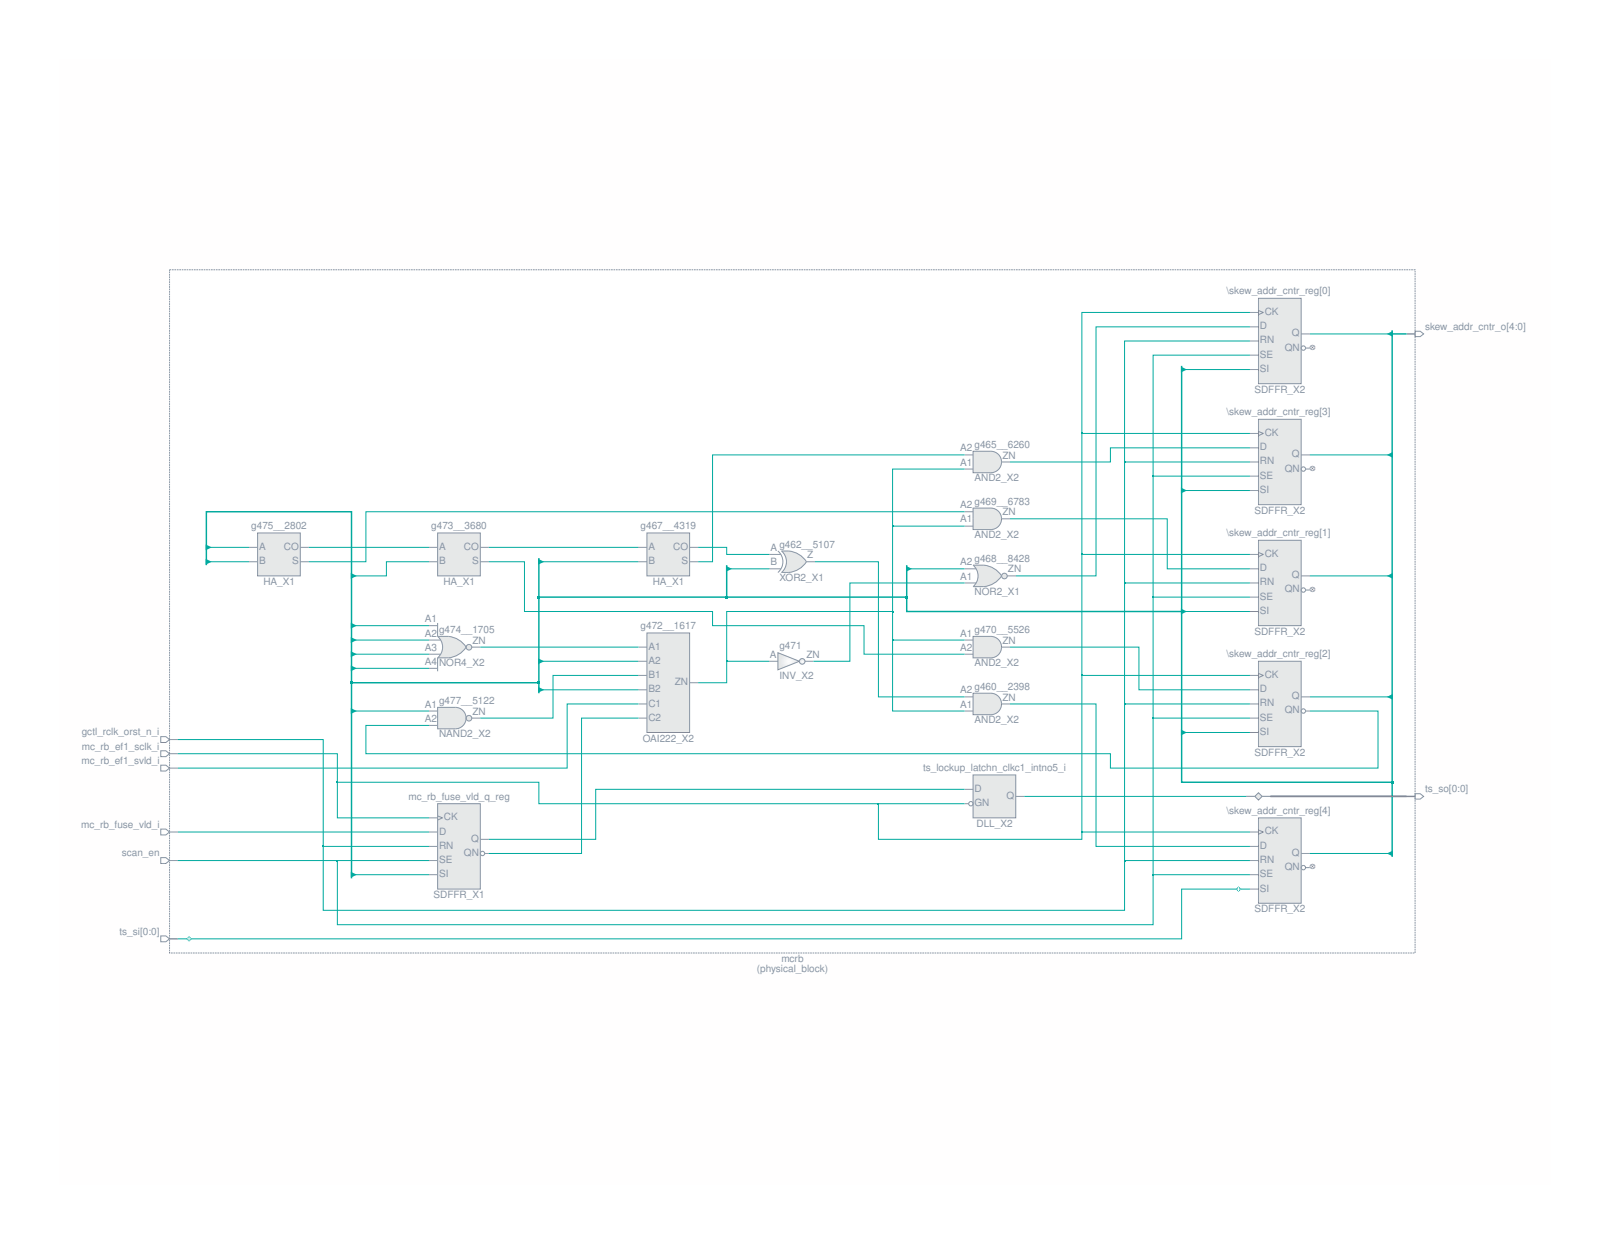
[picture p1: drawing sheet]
<svg xmlns="http://www.w3.org/2000/svg" width="279mm" height="216mm" viewBox="0 0 279 216" stroke-linecap="round" stroke-linejoin="round" font-family="sans-serif">
<path d="M10.2 10.2h259v195.5h-259z" fill="#fffefe"/>
<path d="M29.4 46.8h216.2v118.6h-216.2z" fill-rule="evenodd" fill="#fff"/>
<path d="M29.4 46.8h216.2v118.6h-216.2z" fill="none" stroke="#8893a3" stroke-width=".17" stroke-dasharray=".3 .1" stroke-linecap="butt"/>
<g fill="none" stroke="#8794a4" stroke-width=".17">
<path d="M245.6 57.5h.9l.6 .5-.6 .4h-.9zM27.9 132.8h.9l.6 .5-.6 .5h-.9zM27.9 127.8h.9l.6 .6-.6 .5h-.9zM27.9 130.3h.9l.6 .5-.6 .5h-.9zM29.4 133.3h1.5M29.4 128.4h1.5M29.4 130.8h1.5M245.6 137.8h.9l.6 .4-.6 .5h-.9zM27.9 143.9h.9l.6 .5-.6 .5h-.9zM27.9 148.8h.9l.6 .6-.6 .5h-.9zM29.4 144.4h1.5M29.4 149.4h1.5"/>
<path d="M27.9 162.4h.9l.6 .5-.6 .5h-.9z"/>
</g>
<path d="M244.1 58h1.5M244.1 138.2h1.5M29.4 162.9h1.5" fill="none" stroke="#8794a4" stroke-width=".25"/>
<path d="M218.4 93.8h7.4v14.8h-7.4z" fill-rule="evenodd" fill="#e6e8e8"/>
<path d="M218.4 93.8h7.4v14.8h-7.4zM218.4 95.9l.8 .3-.8 .4" fill="none" stroke="#8794a3" stroke-width=".17"/>
<g fill="none" stroke="#8794a4" stroke-width=".17">
<path d="M216.9 96.2h1.5M216.9 98.7h1.5M225.8 99.9h1.5M216.9 101.2h1.5M216.9 103.6h1.5M216.9 106.1h1.5M226.6 102.4h.7"/>
<circle cx="226.2" cy="102.4" r=".38"/>
</g>
<g fill="#e6e8e8">
<path d="M168.9 98.1a4.7 4.7 0 0 1 4.9 1.8 4.6 4.6 0 0 1-4.9 1.9 2.47 2.47 0 0 0 0-3.7z" fill-rule="evenodd"/>
<circle cx="174.3" cy="100" r=".49"/>
</g>
<g fill="none" stroke="#8794a3" stroke-width=".17">
<path d="M168.9 98.1a4.7 4.7 0 0 1 4.9 1.8 4.1 4.1 0 0 1-3.1 1.9h-1.8a2.44 2.44 0 0 0 0-3.7z"/>
<circle cx="174.3" cy="100" r=".49"/>
</g>
<path d="M167.4 98.7h2M174.8 99.9h1.5M167.4 101.2h2" fill="none" stroke="#8794a4" stroke-width=".17"/>
<path d="M75.9 92.5h7.5v7.4h-7.5z" fill-rule="evenodd" fill="#e6e8e8"/>
<path d="M75.9 92.5h7.5v7.4h-7.5z" fill="none" stroke="#8794a3" stroke-width=".17"/>
<path d="M74.5 95h1.4M74.5 97.5h1.4M83.4 95h1.4M83.4 97.5h1.4" fill="none" stroke="#8794a4" stroke-width=".17"/>
<g fill="#e6e8e8">
<path d="M75.9 110.4a4.7 4.7 0 0 1 5 1.9 4.6 4.6 0 0 1-5 1.9 2.47 2.47 0 0 0 0-3.8z" fill-rule="evenodd"/>
<circle cx="81.4" cy="112.3" r=".49"/>
</g>
<g fill="none" stroke="#8794a3" stroke-width=".17">
<path d="M75.9 110.4a2.44 2.44 0 0 1 0 3.8M75.9 108.1v2.3a4.7 4.7 0 0 1 5 1.9 4.1 4.1 0 0 1-3.1 1.9h-1.9M75.9 114.2v2.3"/>
<circle cx="81.4" cy="112.3" r=".49"/>
</g>
<path d="M74.5 108.6h1.4M74.5 111.1h2M74.5 113.5h2M74.5 116h1.4M81.9 112.3h1.5" fill="none" stroke="#8794a4" stroke-width=".17"/>
<path d="M168.9 134.5h7.4v7.4h-7.4z" fill-rule="evenodd" fill="#e6e8e8"/>
<path d="M168.9 134.5h7.4v7.4h-7.4z" fill="none" stroke="#8794a3" stroke-width=".17"/>
<g fill="none" stroke="#8794a4" stroke-width=".17">
<path d="M167.4 137h1.5M167.4 139.5h.7M176.3 138.2h1.5"/>
<circle cx="168.5" cy="139.5" r=".38"/>
</g>
<path d="M218.4 141.9h7.4v14.9h-7.4z" fill-rule="evenodd" fill="#e6e8e8"/>
<path d="M218.4 141.9h7.4v14.9h-7.4zM218.4 144.1l.8 .3-.8 .4" fill="none" stroke="#8794a3" stroke-width=".17"/>
<g fill="none" stroke="#8794a4" stroke-width=".17">
<path d="M216.9 144.4h1.5M216.9 146.9h1.5M216.9 149.4h1.5M216.9 151.8h1.5M216.9 154.3h1.5M225.8 148.1h1.5M226.6 150.6h.7"/>
<circle cx="226.2" cy="150.6" r=".38"/>
</g>
<path d="M135.6 95.6a4.4 4.4 0 0 1 4.4 1.9 4.3 4.3 0 0 1-4.4 1.9 2.47 2.47 0 0 0 0-3.8z" fill-rule="evenodd" fill="#e6e8e8"/>
<path d="M135 95.6a2.44 2.44 0 0 1 0 3.8M135.6 95.6a4.3 4.3 0 0 1 4.4 1.9 4.3 4.3 0 0 1-4.4 1.9 2.47 2.47 0 0 0 0-3.8z" fill="none" stroke="#8794a3" stroke-width=".17"/>
<path d="M133.5 96.2h2M133.5 98.7h2M140 97.5h1.4" fill="none" stroke="#8794a4" stroke-width=".17"/>
<path d="M218.4 114.8h7.4v14.8h-7.4z" fill-rule="evenodd" fill="#e6e8e8"/>
<path d="M218.4 114.8h7.4v14.8h-7.4zM218.4 116.9l.8 .3-.8 .4" fill="none" stroke="#8794a3" stroke-width=".17"/>
<g fill="none" stroke="#8794a4" stroke-width=".17">
<path d="M216.9 117.2h1.5M216.9 119.7h1.5M216.9 122.2h1.5M216.9 124.6h1.5M216.9 127.1h1.5M225.8 120.9h1.5M226.6 123.4h.7"/>
<circle cx="226.2" cy="123.4" r=".38"/>
</g>
<path d="M168.9 88.2h3.1a1.86 1.86 0 0 1 1.8 1.8 1.86 1.86 0 0 1-1.8 1.9h-3.1z" fill-rule="evenodd" fill="#e6e8e8"/>
<path d="M172 88.2a1.86 1.86 0 0 1 1.8 1.8 1.86 1.86 0 0 1-1.8 1.9M172 88.2h-3.1v3.7h3.1" fill="none" stroke="#8794a3" stroke-width=".17"/>
<path d="M167.4 91.3h1.5M167.4 88.8h1.5M173.8 90h1.5" fill="none" stroke="#8794a4" stroke-width=".17"/>
<path d="M44.7 92.5h7.4v7.4h-7.4z" fill-rule="evenodd" fill="#e6e8e8"/>
<path d="M44.7 92.5h7.4v7.4h-7.4z" fill="none" stroke="#8794a3" stroke-width=".17"/>
<path d="M43.2 95h1.5M43.2 97.5h1.5M52.1 95h1.5M52.1 97.5h1.5" fill="none" stroke="#8794a4" stroke-width=".17"/>
<path d="M75.9 139.5h7.5v14.8h-7.5z" fill-rule="evenodd" fill="#e6e8e8"/>
<path d="M75.9 139.5h7.5v14.8h-7.5zM75.9 141.6l.9 .3-.9 .4" fill="none" stroke="#8794a3" stroke-width=".17"/>
<g fill="none" stroke="#8794a4" stroke-width=".17">
<path d="M74.5 141.9h1.4M74.5 144.4h1.4M74.5 146.9h1.4M74.5 149.4h1.4M74.5 151.8h1.4M83.4 145.7h1.4M84.1 148.1h.7"/>
<circle cx="83.7" cy="148.1" r=".38"/>
</g>
<path d="M217.8 138.2l.6-.6 .6 .6-.6 .7z" fill-rule="evenodd" fill="#e6e8e8"/>
<path d="M216.3 138.2h1.5M217.8 138.2l.6-.6 .6 .6-.6 .7zM219 138.2h1.5" fill="none" stroke="#8794a3" stroke-width=".17"/>
<path d="M216.3 138.2h1.5M219 138.2h1.5" fill="none" stroke="#8794a4" stroke-width=".17"/>
<path d="M218.4 72.8h7.4v14.8h-7.4z" fill-rule="evenodd" fill="#e6e8e8"/>
<path d="M218.4 72.8h7.4v14.8h-7.4zM218.4 74.9l.8 .3-.8 .4" fill="none" stroke="#8794a3" stroke-width=".17"/>
<g fill="none" stroke="#8794a4" stroke-width=".17">
<path d="M216.9 75.2h1.5M216.9 77.7h1.5M225.8 79h1.5M216.9 80.2h1.5M216.9 82.6h1.5M216.9 85.1h1.5M226.6 81.4h.7"/>
<circle cx="226.2" cy="81.4" r=".38"/>
</g>
<path d="M112.3 92.5h7.4v7.4h-7.4z" fill-rule="evenodd" fill="#e6e8e8"/>
<path d="M112.3 92.5h7.4v7.4h-7.4z" fill="none" stroke="#8794a3" stroke-width=".17"/>
<path d="M110.8 95h1.5M110.8 97.5h1.5M119.7 95h1.5M119.7 97.5h1.5" fill="none" stroke="#8794a4" stroke-width=".17"/>
<path d="M168.9 110.4h3.1a1.86 1.86 0 0 1 1.8 1.9 1.86 1.86 0 0 1-1.8 1.9h-3.1z" fill-rule="evenodd" fill="#e6e8e8"/>
<path d="M172 110.4a1.86 1.86 0 0 1 1.8 1.9 1.86 1.86 0 0 1-1.8 1.9M172 110.4h-3.1v3.8h3.1" fill="none" stroke="#8794a3" stroke-width=".17"/>
<path d="M167.4 111.1h1.5M167.4 113.5h1.5M173.8 112.3h1.5" fill="none" stroke="#8794a4" stroke-width=".17"/>
<g fill="#e6e8e8">
<path d="M135 113.3l3.7 1.5-3.7 1.4z" fill-rule="evenodd"/>
<circle cx="139.2" cy="114.8" r=".49"/>
</g>
<g fill="#000">
<path d="M135 113.3l3.7 1.5-3.7 1.4z" fill-rule="evenodd"/>
<circle cx="139.2" cy="114.8" r=".49"/>
</g>
<g fill="none" stroke="#8794a3" stroke-width=".17">
<path d="M135 113.3l3.7 1.5-3.7 1.4z"/>
<circle cx="139.2" cy="114.8" r=".49"/>
</g>
<path d="M133.5 114.8h1.5M139.7 114.8h1.5" fill="none" stroke="#8794a4" stroke-width=".17"/>
<path d="M112.3 109.9h7.4v17.2h-7.4z" fill-rule="evenodd" fill="#e6e8e8"/>
<path d="M112.3 109.9h7.4v17.2h-7.4z" fill="none" stroke="#8794a3" stroke-width=".17"/>
<path d="M110.8 112.3h1.5M110.8 114.8h1.5M110.8 117.2h1.5M110.8 119.7h1.5M119.7 118.5h1.5M110.8 122.2h1.5M110.8 124.6h1.5" fill="none" stroke="#8794a4" stroke-width=".17"/>
<g fill="#e6e8e8">
<path d="M75.9 122.8h3.1a1.86 1.86 0 0 1 1.9 1.8 1.86 1.86 0 0 1-1.9 1.9h-3.1z" fill-rule="evenodd"/>
<circle cx="81.4" cy="124.7" r=".49"/>
</g>
<g fill="none" stroke="#8794a3" stroke-width=".17">
<path d="M75.9 122.8h3.1a1.86 1.86 0 0 1 1.9 1.8 1.86 1.86 0 0 1-1.9 1.9h-3.1z"/>
<circle cx="81.4" cy="124.7" r=".49"/>
</g>
<path d="M74.5 123.4h1.4M74.5 125.9h1.4M81.9 124.6h1.5" fill="none" stroke="#8794a4" stroke-width=".17"/>
<path d="M168.9 78.3h3.1a1.86 1.86 0 0 1 1.8 1.9 1.86 1.86 0 0 1-1.8 1.8h-3.1z" fill-rule="evenodd" fill="#e6e8e8"/>
<path d="M172 78.3a1.86 1.86 0 0 1 1.8 1.9 1.86 1.86 0 0 1-1.8 1.8M172 78.3h-3.1v3.7h3.1" fill="none" stroke="#8794a3" stroke-width=".17"/>
<path d="M167.4 79h1.5M167.4 81.4h1.5M173.8 80.2h1.5" fill="none" stroke="#8794a4" stroke-width=".17"/>
<path d="M168.9 120.3h3.1a1.86 1.86 0 0 1 1.8 1.9 1.86 1.86 0 0 1-1.8 1.8h-3.1z" fill-rule="evenodd" fill="#e6e8e8"/>
<path d="M172 120.3a1.86 1.86 0 0 1 1.8 1.9 1.86 1.86 0 0 1-1.8 1.8M172 120.3h-3.1v3.7h3.1" fill="none" stroke="#8794a3" stroke-width=".17"/>
<path d="M167.4 123.4h1.5M167.4 120.9h1.5M173.8 122.2h1.5" fill="none" stroke="#8794a4" stroke-width=".17"/>
<path d="M218.4 51.8h7.4v14.8h-7.4z" fill-rule="evenodd" fill="#e6e8e8"/>
<path d="M218.4 51.8h7.4v14.8h-7.4zM218.4 53.9l.8 .3-.8 .4" fill="none" stroke="#8794a3" stroke-width=".17"/>
<g fill="none" stroke="#8794a4" stroke-width=".17">
<path d="M216.9 54.2h1.5M216.9 56.7h1.5M216.9 59.2h1.5M225.8 58h1.5M216.9 61.6h1.5M216.9 64.1h1.5M226.6 60.4h.7"/>
<circle cx="226.2" cy="60.4" r=".38"/>
</g>
<path d="M216.9 61.6h-16.8v98.9h-141.6v-11.1h-27.6M200.1 82.6h16.8M200.1 103.6h16.8M200.1 124.6h16.8M200.1 151.8h16.8" fill="none" stroke="#01aa9f" stroke-width=".17"/>
<g fill="#01aa9f">
<path d="M199.9 151.6h.4v.4h-.4z"/>
<path d="M199.9 124.5h.4v.3h-.4z"/>
<path d="M199.9 103.5h.4v.3h-.4z"/>
<path d="M199.9 82.5h.4v.3h-.4z"/>
</g>
<path d="M58.5 149.4h16" fill="none" stroke="#01aa9f" stroke-width=".17"/>
<path d="M58.4 149.2h.3v.3h-.3z" fill="#01aa9f"/>
<path d="M216.9 59.2h-21.7v98.8h-139.1v-29.6h-25.2M216.9 77.7h-24.2v2.5h-17.4M84.8 97.5h6.2v8.6h32.7v2.5h26.2v4.9h17.5M195.2 80.2h21.7M195.2 101.2h21.7M195.2 122.2h21.7M227.3 123.4h11.8v9.9h-46.4v-2.5h-129.2v-4.9h11M195.2 149.4h21.7" fill="none" stroke="#01aa9f" stroke-width=".17"/>
<g fill="#01aa9f">
<path d="M195 149.2h.3v.3h-.3z"/>
<path d="M195 122h.3v.3h-.3z"/>
<path d="M195 101h.3v.3h-.3z"/>
<path d="M195 80h.3v.3h-.3z"/>
</g>
<path d="M56.1 146.9h18.4" fill="none" stroke="#01aa9f" stroke-width=".17"/>
<path d="M55.9 146.7h.4v.4h-.4z" fill="#01aa9f"/>
<g fill="none" stroke="#01aa9f" stroke-width=".17">
<path d="M216.9 54.2h-29.2v91.5h-35.3v-6.2h-58.9v-3.7h-35M167.4 79h-43.7v18.5h-2.5M187.7 75.2h29.2M121.2 95h4.9v1.2h7.4M141.4 97.5h11v23.4h15M167.4 88.8h-103.9v8.7h-9.9M175.3 90h27.3v8.7h14.3M187.7 96.2h29.2M83.4 112.3h27.4M110.8 117.2h-14.8v7.4h-12.6M167.4 101.2h-19.9v13.6h-6.3M175.3 112.3h22.4v7.4h19.2"/>
<path d="M187.7 117.2h29.2M30.9 130.8h27.6v11.1h16M167.4 137h-64v8.7h-18.6M175.3 122.2h14.9v24.7h26.7M177.8 138.2h38.5M30.9 144.4h43.6M187.7 144.4h29.2"/>
</g>
<g fill="#01aa9f">
<path d="M187.6 144.2h.3v.4h-.3z"/>
<path d="M187.6 117.1h.3v.3h-.3z"/>
<path d="M187.6 96.1h.3v.3h-.3z"/>
<path d="M187.6 75.1h.3v.3h-.3z"/>
<path d="M58.4 135.6h.3v.3h-.3z"/>
</g>
<path d="M152.4 139.5h15" fill="none" stroke="#01aa9f" stroke-width=".17"/>
<path d="M152.3 139.3h.3v.4h-.3z" fill="#01aa9f"/>
<path d="M154.9 106.1h-28.8v12.4h-4.9M154.9 111.1h12.5" fill="none" stroke="#01aa9f" stroke-width=".17"/>
<g fill="#01aa9f">
<path d="M154.7 91.1h.4v.4h-.4z"/>
<path d="M154.7 106h.4v.3h-.4z"/>
<path d="M154.7 110.9h.4v.4h-.4z"/>
</g>
<path d="M126.1 114.8h7.4" fill="none" stroke="#01aa9f" stroke-width=".17"/>
<path d="M125.9 114.6h.4v.3h-.4z" fill="#01aa9f"/>
<path d="M216.9 56.7h-26.7v43.2h-13.9M53.6 95h20.9M84.8 95h26M154.9 91.3h12.5M167.4 81.4h-12.5v42h12.5M110.8 124.6h-9.9v23.5h-16.1M110.8 122.2h-12.4v11.1h-67.5M216.9 154.3h-11.8v8.6h-174.2" fill="none" stroke="#01aa9f" stroke-width=".17"/>
<path d="M35.8 98.1v-9.3h25.2v63.6M61 118.5h32.5" fill="none" stroke="#00a99d" stroke-width=".25"/>
<g fill="#00a99d">
<path d="M93.3 103.4h.5v.5h-.5z"/>
<path d="M93.3 118.2h.5v.5h-.5z"/>
</g>
<path d="M126.1 98.1v5.5h31.3" fill="none" stroke="#00a99d" stroke-width=".25"/>
<path d="M157.1 103.4h.5v.5h-.5z" fill="#00a99d"/>
<path d="M205.1 63.5v72.3h36.5" fill="none" stroke="#00a99d" stroke-width=".25"/>
<g fill="#00a99d">
<path d="M241.3 135.5h.6v.5h-.6z"/>
<path d="M60.7 118.2h.6v.5h-.6z"/>
</g>
<path d="M93.5 96.9v23.4M93.5 103.6h32.6" fill="none" stroke="#00a99d" stroke-width=".25"/>
<path d="M125.9 103.4h.5v.5h-.5z" fill="#00a99d"/>
<path d="M241.6 57.3v91.4M241.6 58h2.5M157.4 98.1v8h47.7" fill="none" stroke="#00a99d" stroke-width=".25"/>
<g fill="none" stroke="#01aa9f" stroke-width=".17">
<path d="M227.3 58h14.3M205.1 64.1h11.8M227.3 79h14.3M35.8 97.5h7.4M35.8 95h7.4M74.5 97.5h-7.4v2.4h-6.1M93.5 97.5h17.3M126.1 98.7h7.4M157.4 98.7h10M205.1 85.1h11.8M227.3 99.9h14.3M61 108.6h13.5"/>
<path d="M61 111.1h13.5M61 113.5h13.5M61 116h13.5M93.5 119.7h17.3M93.5 114.8h17.3M205.1 106.1h11.8M61 123.4h13.5M205.1 127.1h11.8M227.3 120.9h14.3M61 151.8h13.5M227.3 148.1h14.3"/>
</g>
<g fill="#02aa9e">
<path d="M93.4 97l1 .5-1 .5z"/>
<path d="M93.4 114.3l1 .5-1 .5z"/>
<path d="M93.4 119.2l1 .5-1 .5z"/>
<path d="M157.2 98.2l1.1 .5-1.1 .5z"/>
<path d="M240.7 58l1-.6v1.1z"/>
<path d="M240.7 79l1-.6v1.1z"/>
<path d="M240.7 99.9l1-.5v1.1z"/>
<path d="M240.7 120.9l1-.5v1.1z"/>
<path d="M240.7 148.1l1-.5v1z"/>
<path d="M35.7 97l1 .5-1 .5z"/>
<path d="M35.7 94.5l1 .5-1 .5z"/>
<path d="M60.9 99.4l1 .5-1 .6z"/>
<path d="M60.9 108.1l1 .5-1 .5z"/>
<path d="M60.9 110.6l1 .5-1 .5z"/>
<path d="M60.9 113l1 .5-1 .5z"/>
<path d="M60.9 115.5l1 .5-1 .5z"/>
<path d="M60.9 122.9l1 .5-1 .5z"/>
<path d="M60.9 151.3l1 .5-1 .5z"/>
<path d="M126 98.2l1 .5-1 .5z"/>
<path d="M204.9 63.6l1.1 .5-1.1 .5z"/>
<path d="M204.9 84.6l1.1 .5-1.1 .5z"/>
<path d="M204.9 105.6l1.1 .5-1.1 .5z"/>
<path d="M204.9 126.6l1.1 .5-1.1 .5z"/>
</g>
<path d="M220.5 138.2h23.6" fill="none" stroke="#222830" stroke-width=".25"/>
<path d="M32.8 162.5l.5 .4-.5 .5-.5-.5z" fill-rule="evenodd" fill="#00aa9d"/>
<path d="M32.5 162.9h.7M32.8 162.6v.7" fill="none" stroke="#fffeff" stroke-width=".17"/>
<path d="M214.9 153.8l.5 .5-.5 .5-.4-.5z" fill-rule="evenodd" fill="#00aa9d"/>
<path d="M214.6 154.3h.7M214.9 154v.6" fill="none" stroke="#fffeff" stroke-width=".17"/>
<g font-size="1.7" fill="#8794a3">
<text x="212.9" y="51.1">\skew_addr_cntr_reg[0]</text>
<text x="217.7" y="68.2">SDFFR_X2</text>
<text x="169.1" y="77.7">g465__6260</text>
<text x="212.9" y="72.1">\skew_addr_cntr_reg[3]</text>
<text x="169.1" y="83.5">AND2_X2</text>
<text x="169.1" y="87.6">g469__6783</text>
<text x="217.7" y="89.2">SDFFR_X2</text>
<text x="43.6" y="91.8">g475__2802</text>
<text x="74.8" y="91.8">g473__3680</text>
<text x="111.2" y="91.8">g467__4319</text>
<text x="135.3" y="95">g462__5107</text>
<text x="169.1" y="93.3">AND2_X2</text>
<text x="212.9" y="93">\skew_addr_cntr_reg[1]</text>
<text x="45.7" y="101.5">HA_X1</text>
<text x="77" y="101.5">HA_X1</text>
<text x="113.3" y="101.5">HA_X1</text>
<text x="135.3" y="100.8">XOR2_X1</text>
<text x="169.1" y="97.5">g468__8428</text>
<text x="169.1" y="103.3">NOR2_X1</text>
<text x="76.2" y="109.9">g474__1705</text>
<text x="111.2" y="109.1">g472__1617</text>
<text x="135.3" y="112.6">g471</text>
<text x="169.1" y="109.9">g470__5526</text>
<text x="217.7" y="110.2">SDFFR_X2</text>
<text x="76.2" y="115.6">NOR4_X2</text>
<text x="135.3" y="117.8">INV_X2</text>
<text x="169.1" y="115.6">AND2_X2</text>
<text x="169.1" y="119.7">g460__2398</text>
<text x="212.9" y="114">\skew_addr_cntr_reg[2]</text>
<text x="76.2" y="122.2">g477__5122</text>
<text x="169.1" y="125.5">AND2_X2</text>
<text x="76.2" y="127.9">NAND2_X2</text>
<text x="111.5" y="128.7">OAI222_X2</text>
<text x="217.7" y="131.1">SDFFR_X2</text>
<text x="160.2" y="133.8">ts_lockup_latchn_clkc1_intno5_i</text>
<text x="70.9" y="138.8">mc_rb_fuse_vld_q_reg</text>
<text x="169.5" y="143.5">DLL_X2</text>
<text x="212.9" y="141.2">\skew_addr_cntr_reg[4]</text>
<text x="75.2" y="155.9">SDFFR_X1</text>
<text x="217.7" y="158.3">SDFFR_X2</text>
</g>
<g font-size="1.7" fill="#8794a4">
<text x="218.7" y="57.2">D</text>
<text x="218.7" y="59.6">RN</text>
<text x="219.5" y="54.7">CK</text>
<text x="224.2" y="58.4">Q</text>
<text x="247.3" y="57.2">skew_addr_cntr_o[4:0]</text>
<text x="218.7" y="62.1">SE</text>
<text x="218.7" y="64.6">SI</text>
<text x="223" y="60.8">QN</text>
<text x="219.5" y="75.6">CK</text>
<text x="166.6" y="80.8">A1</text>
<text x="166.6" y="78.4">A2</text>
<text x="173.9" y="79.6">ZN</text>
<text x="218.7" y="78.1">D</text>
<text x="218.7" y="80.6">RN</text>
<text x="218.7" y="83.1">SE</text>
<text x="223" y="81.8">QN</text>
<text x="224.2" y="79.4">Q</text>
<text x="166.6" y="88.2">A2</text>
<text x="173.9" y="89.5">ZN</text>
<text x="218.7" y="85.6">SI</text>
<text x="45" y="95.4">A</text>
<text x="49.3" y="95.4">CO</text>
<text x="76.2" y="95.4">A</text>
<text x="80.5" y="95.4">CO</text>
<text x="112.5" y="95.4">A</text>
<text x="116.8" y="95.4">CO</text>
<text x="133.7" y="95.7">A</text>
<text x="166.6" y="90.7">A1</text>
<text x="45" y="97.9">B</text>
<text x="50.7" y="97.9">S</text>
<text x="76.2" y="97.9">B</text>
<text x="82" y="97.9">S</text>
<text x="112.5" y="97.9">B</text>
<text x="118.3" y="97.9">S</text>
<text x="133.7" y="98.1">B</text>
<text x="140.1" y="96.9">Z</text>
<text x="166.6" y="100.6">A1</text>
<text x="166.6" y="98.1">A2</text>
<text x="174.9" y="99.4">ZN</text>
<text x="218.7" y="99.1">D</text>
<text x="218.7" y="101.6">RN</text>
<text x="219.5" y="96.6">CK</text>
<text x="224.2" y="100.4">Q</text>
<text x="218.7" y="104.1">SE</text>
<text x="218.7" y="106.6">SI</text>
<text x="223" y="102.8">QN</text>
<text x="73.7" y="108">A1</text>
<text x="73.7" y="110.5">A2</text>
<text x="73.7" y="112.9">A3</text>
<text x="82" y="111.7">ZN</text>
<text x="112.5" y="112.7">A1</text>
<text x="166.6" y="110.5">A1</text>
<text x="166.6" y="112.9">A2</text>
<text x="173.9" y="111.7">ZN</text>
<text x="73.7" y="115.4">A4</text>
<text x="112.5" y="115.2">A2</text>
<text x="112.5" y="117.7">B1</text>
<text x="117.1" y="118.9">ZN</text>
<text x="133.6" y="114.2">A</text>
<text x="140" y="114.2">ZN</text>
<text x="219.5" y="117.6">CK</text>
<text x="73.7" y="122.8">A1</text>
<text x="73.7" y="125.3">A2</text>
<text x="82" y="124">ZN</text>
<text x="112.5" y="120.1">B2</text>
<text x="112.5" y="122.6">C1</text>
<text x="112.5" y="125.1">C2</text>
<text x="166.6" y="122.8">A1</text>
<text x="166.6" y="120.4">A2</text>
<text x="173.9" y="121.6">ZN</text>
<text x="218.7" y="120.1">D</text>
<text x="218.7" y="122.6">RN</text>
<text x="218.7" y="125.1">SE</text>
<text x="223" y="123.8">QN</text>
<text x="224.2" y="121.4">Q</text>
<text x="14.2" y="127.6">gctl_rclk_orst_n_i</text>
<text x="14.2" y="130.1">mc_rb_ef1_sclk_i</text>
<text x="218.7" y="127.6">SI</text>
<text x="14.1" y="132.6">mc_rb_ef1_svld_i</text>
<text x="169.1" y="137.4">D</text>
<text x="247.3" y="137.5">ts_so[0:0]</text>
<text x="14.1" y="143.7">mc_rb_fuse_vld_i</text>
<text x="77" y="142.4">CK</text>
<text x="169.1" y="139.9">GN</text>
<text x="174.7" y="138.6">Q</text>
<text x="21.1" y="148.6">scan_en</text>
<text x="76.2" y="144.9">D</text>
<text x="76.2" y="147.3">RN</text>
<text x="76.2" y="149.8">SE</text>
<text x="80.5" y="148.5">QN</text>
<text x="81.7" y="146.1">Q</text>
<text x="218.7" y="147.3">D</text>
<text x="218.7" y="149.8">RN</text>
<text x="219.5" y="144.8">CK</text>
<text x="224.2" y="148.5">Q</text>
<text x="76.2" y="152.3">SI</text>
<text x="218.7" y="152.2">SE</text>
<text x="218.7" y="154.7">SI</text>
<text x="223" y="151">QN</text>
<text x="20.7" y="162.2">ts_si[0:0]</text>
</g>
<g font-size="1.7" fill="#8893a3">
<text x="135.6" y="167">mcrb</text>
<text x="131.3" y="168.7">(physical_block)</text>
</g>
<g font-size="1" fill="#ee1c24">
<text x="227.3" y="60.5">⨂</text>
<text x="227.3" y="81.5">⨂</text>
<text x="227.3" y="102.5">⨂</text>
<text x="227.3" y="150.7">⨂</text>
</g>
</svg>
